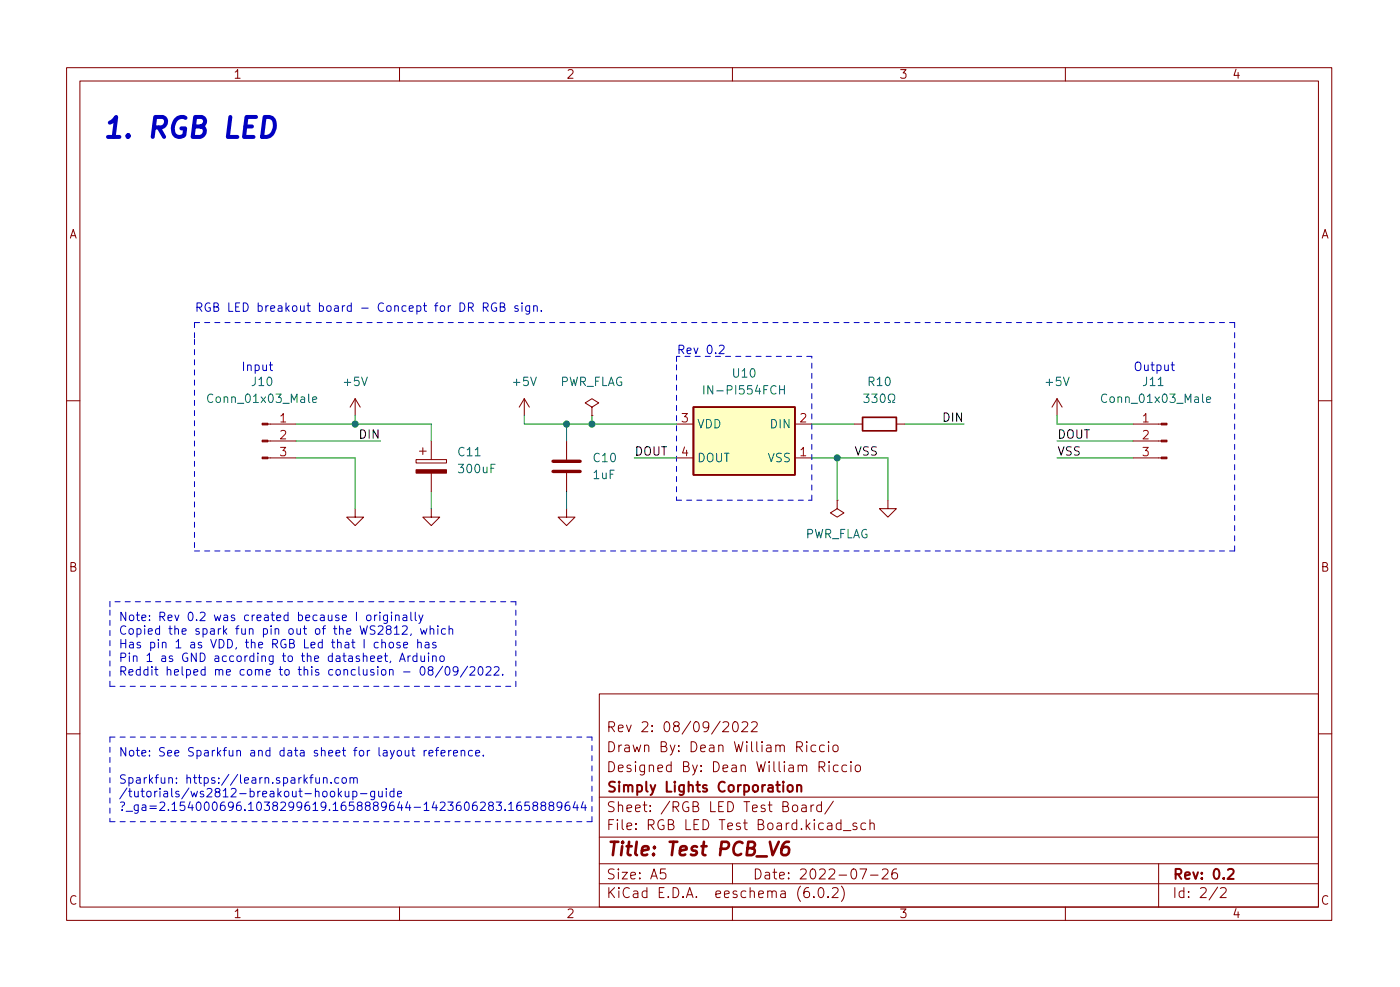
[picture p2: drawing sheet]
<svg xmlns="http://www.w3.org/2000/svg" width="210mm" height="148mm" viewBox="0 0 210 148" stroke-linecap="round" stroke-linejoin="round" font-family="sans-serif">
<g fill="none" stroke="#840000" stroke-width=".15">
<path d="M10 10.2h190v128h-190zM12 12.2h186v124h-186zM60 10.2v2M110 10.2v2M160 10.2v2M53.3 59.9l.8 1.2M53.3 59.9v2.5M53.3 59.9l-.7 1.2M78.7 59.9l.8 1.2M78.7 59.9v2.5M78.7 59.9l-.7 1.2M158.7 59.9l-.7 1.2"/>
<path d="M158.7 59.9v2.5M158.7 59.9l.8 1.2M10 60.2h2M40.2 68.7h4.2M40.2 66.2h4.2M40.2 63.7h4.2M53.3 76.4v1.2h1.3l-1.3 1.3-1.2-1.3h1.2M62.5 69h4.6v.5h-4.6zM63 67.7h1M63.5 67.2v1M64.8 76.4v1.2h1.2l-1.2 1.3-1.3-1.3h1.3M64.8 66.2v2.8"/>
<path d="M64.8 71v2.8M85.1 76.4v1.2h1.3l-1.3 1.3-1.3-1.3h1.3M85.1 66.2v2.8M85.1 71v2.8M88.9 61.1l1-.6-1-.6-1 .6 1 .6v1.3M88.9 62.4h.1M101.6 68.7h2.5M101.6 63.7h2.5M119.4 68.7h2.5M119.4 63.7h2.5M125.7 75.1v1.3l1 .6-1 .6-1-.6 1-.6M125.7 75.1h.1"/>
<path d="M128.3 63.7h1.2M133.3 75.1v1.3h1.3l-1.3 1.2-1.2-1.2h1.2M134.6 63.7h1.3M170.2 68.7h4.2M170.2 66.2h4.2M170.2 63.7h4.2M198 60.2h2M10 110.2h2M90 104.2h108v32h-108zM90 119.7h108M108.6 108.5l.2-.2 .5 .1a.41 .41 0 0 1 .1 .6l-.9 .8h.9M110.2 108.5l.3-.2a.94 .94 0 0 1 0 1.5h-.1a.91 .91 0 0 1-.2-1.3z"/>
<path d="M111.4 108.5l.3-.2 .5 .1a.41 .41 0 0 1 0 .6l-.8 .8h.9M112.9 108.5l.2-.2 .5 .1a.41 .41 0 0 1 .1 .6l-.9 .8h.9M119.7 112.1h.5a.41 .41 0 0 0 .3-.4 .41 .41 0 0 0-.3-.4h-.5v1.5M120 112.1l.5 .7M121.2 111.3v.2M121.2 111.8v1M122.5 111.9l-.4-.1-.3 .3v.5l.1 .2h.6M123 115.1h.6a.41 .41 0 0 0 .3-.4 .41 .41 0 0 0-.3-.4h-.6v1.5M123.4 115.1l.5 .7M123.8 111.9l-.4-.1-.3 .3v.5l.1 .2h.6M124.4 111.3v.2M124.4 111.8v1"/>
<path d="M124.5 114.3v.2M124.5 114.8v1M125.2 111.9a.41 .41 0 0 1 .7 .2v.5a.41 .41 0 0 1-.4 .3 .41 .41 0 0 1-.4-.3v-.5zM125.9 114.9l-.5-.1-.2 .3v.5l.1 .2h.6M127.2 114.9l-.5-.1-.3 .3v.5l.2 .2h.6M127.8 114.3v.2M127.8 114.8v1M128.6 114.9a.41 .41 0 0 1 .6 .2v.5a.41 .41 0 0 1-.4 .3 .41 .41 0 0 1-.4-.3v-.5zM198 110.2h2M60 136.2v2M90 132.7h108M90 129.7h108"/>
<path d="M90 125.7h108M99.9 130.4h-.7v.8l.2-.2 .5 .1 .1 .2-.1 .5-.2 .1h-.3l-.2-.1M110 136.2v2M110 129.7v3M119.1 121a.41 .41 0 0 1 .4-.2 .41 .41 0 0 1 .3 .3v.5a.41 .41 0 0 1-.4 .3 .41 .41 0 0 1-.4-.3zM120.4 120.9h.6l.1 .9M121.1 121.2l-.5 .1a.29 .29 0 0 0-.2 .3 .29 .29 0 0 0 .2 .2h.5M121.4 133.2a.59 .59 0 0 0-.7 .7v.6l.2 .2h.4l.2-.1 .1-.5-.2-.2-.4-.1-.3 .3M121.8 120.8v1M122.2 134.6v.1M122.2 120.8l-.3 .1-.1 .2M123.1 133.3l.3-.1a.94 .94 0 0 1 0 1.5h-.2a1 1 0 0 1-.1-1.4z"/>
<path d="M123.4 120.9l-.5-.1-.2 .3v.5l.1 .2h.6M123.4 120.3v1.5M124.4 134.6v.1M125 133.4l.2-.2 .5 .1a.41 .41 0 0 1 .1 .6l-.9 .8h1M125.2 120.3l-1.3 1.9M126.3 123.6l-.4-.1-.3 .3v.5l.1 .2h.6M126.3 123v1.5M126.4 133a1.72 1.72 0 0 1 0 2.3M126.7 124.7h1.1M128.7 123.6l-.4-.1-.2 .3 .1 .2 .5 .1v.4h-.6M129.2 130.4h1l-.7 1.5M130 123.6l-.4-.1-.3 .3v.5l.1 .2h.6"/>
<path d="M130.7 123.7a.37 .37 0 0 1 .6 .1v.7M130.7 123v1.5M130.7 131.4h1.2M132.5 130.6l.2-.2 .5 .1a.41 .41 0 0 1 .1 .6l-.9 .8h1M134.7 130.4a.59 .59 0 0 0-.8 .7v.6l.2 .2h.4l.2-.1 .1-.5-.1-.2-.5-.1-.3 .3M160 136.2v2M174 129.7v6.5M182.9 133.2l-1.3 1.9M183.3 133.4l.2-.2 .5 .1a.41 .41 0 0 1 .1 .6l-.9 .8h1"/>
</g>
<path d="M118.3 118a.41 .41 0 0 1 .4-.2 .41 .41 0 0 1 .4 .3v.5a.41 .41 0 0 1-.4 .3 .41 .41 0 0 1-.4-.3zM119.7 118a.37 .37 0 0 1 .6 .1v.7M119.7 117.8v1M184.4 130.6l.2-.2 .5 .1a.41 .41 0 0 1 .1 .6l-.9 .8h1" fill="none" stroke="#840000" stroke-width=".3"/>
<path d="M115.6 126.4l.4 2 1-2M118.5 126.4a.91 .91 0 0 0-1.1 .8l-.1 .8 .2 .3a.66 .66 0 0 0 1-.3v-.5l-.1-.3a.66 .66 0 0 0-1 .3" fill="none" stroke="#840000" stroke-width=".4"/>
<g fill="#840000" stroke="#840000" stroke-width=".15">
<path d="M174.4 68.6h.9v.3h-.9z"/>
<path d="M174.4 66.1h.9v.2h-.9z"/>
<path d="M174.4 63.5h.9v.3h-.9z"/>
<path d="M39.4 68.6h.8v.3h-.8z"/>
<path d="M39.4 66.1h.8v.2h-.8z"/>
<path d="M39.4 63.5h.8v.3h-.8z"/>
<path d="M62.5 70.5h4.6v.5h-4.6z"/>
</g>
<path d="M105.7 57.9v1.3M117.1 58.5h.7M117.8 57.9v1.3M129.7 59.2h.8l-.4 .4 .3 .2v.5l-.1 .1h-.4l-.2-.1M130.9 59.2h.8l-.4 .4 .4 .2v.5l-.2 .1h-.4l-.2-.1M132.3 59.3l.2-.1a.69 .69 0 0 1 .5 .5 .69 .69 0 0 1-.3 .7h-.1a.69 .69 0 0 1-.3-1.1zM47 60l.6-.1-.1-.3h-.4l-.1 .2v.6h.5M133.4 60.4h.3v-.2a.54 .54 0 0 1-.3-.8 .54 .54 0 0 1 .8-.2 .58 .58 0 0 1-.1 1v.2h.3M181.2 60l.6-.1-.1-.3h-.3l-.2 .2 .1 .6h.4" fill="none" stroke="#006464" stroke-width=".15"/>
<path d="M83.1 70.8h4M83.1 69.2h4" fill="none" stroke="#840000" stroke-width=".51"/>
<path d="M104.1 61.1h15.3v10.2h-15.3z" fill="#ffffc2" stroke="#ffffc2" stroke-width=".15"/>
<path d="M104.1 61.1h15.3v10.2h-15.3zM129.5 62.6h5.1v2.1h-5.1z" fill="none" stroke="#840000" stroke-width=".25"/>
<g fill="none" stroke="#0000c2" stroke-width=".15">
<path d="M40.4 54.8h.5M40.6 54.4v1l.3 .2M72.6 46.1h.6l.1-.2v-.3l-.2-.1h-.5v1.2M72.9 46.1l.4 .6M74.5 45.5a.62 .62 0 0 0-.7 .5 .62 .62 0 0 0 .4 .7l.4-.1v-.4h-.3M75.1 46.1l.6-.1 .1-.2-.1-.3h-.6v1.2h.5l.3-.2a.33 .33 0 0 0-.3-.4M77.8 46l-.3-.1-.2 .2 .1 .2 .4 .1v.3h-.5M78.4 45.5v.1M78.4 45.9v.8M79.5 45.9v1l-.2 .3-.3-.1M79.5 46l-.3-.1-.3 .2v.4l.2 .2h.4M80.1 46l.2-.1 .3 .1 .1 .7"/>
<path d="M80.1 45.9v.8M81.3 46.6v.1M108 51.9l.5-.1 .2 .1 .1 .3-.8 .9h.8M175.9 54.8h.5M176.1 54.4v1l.3 .2M55.2 92.4l.3-.1 .2 .3v.3l-.2 .3-.3-.1-.2-.2v-.3zM56.3 92.3v.9M56.6 92.3l-.2 .1-.1 .2M56.8 96.5l-.4-.1-.2 .3v.3l.1 .2h.5M57 91.9v.1M57 92.3v.9M57.3 96.5l.2-.1 .3 .1 .1 .8"/>
<path d="M57.3 96v1.3M57.7 98.5h.5M57.9 98v1.1l.3 .2M58.2 92.3v1.1l-.2 .2-.4-.1M58.2 92.4l-.4-.1-.2 .3v.3l.1 .2h.5M58.3 94.5l-.3-.3 .1-.1 .2-.2 .3 .1 .1 .2v.2l-.6 .2-.1 .1v.3l.3 .2h.2l.2-.2v-.4l-.2-.1M58.6 96.5l.3-.1 .2 .3v.3l-.2 .3-.3-.1-.2-.2v-.3zM58.7 99.2l-.1 .3M58.8 91.9v.1M58.8 92.3v.9M59.2 94.3l.4-.4v1.3M59.2 95.2h.7"/>
<path d="M59.4 92.4l.2-.1 .3 .1v.8M59.4 92.3v.9M60 99.3l.4-1.3 .5 1.3M60.1 96.5l-.3-.1-.2 .2v.2l.5 .1v.3h-.5M60.1 98.9h.6M60.4 94.1l.5-.2 .2 .2 .1 .2-.8 .9h.8M60.6 92.4h.4l.1 .8M60.6 96.8l.6-.1v-.2l-.4-.1-.2 .2 .1 .6h.5M61.1 92.6l-.4 .1a.25 .25 0 0 0-.2 .2 .25 .25 0 0 0 .2 .3l.4-.1M61.3 98.5v.8M61.6 98.5h-.2l-.1 .2M61.7 91.9v1.1l.2 .2"/>
<path d="M61.8 95.2l-.2 .2M62.4 91.9v1.1l.1 .2M62.6 98.5h-.4l-.2 .2v.4l.1 .1h.5M62.6 98v1.3M62.7 96.5l.2-.1 .3 .1 .1 .8M62.7 96v1.3M62.9 92.3l.3 .9M63.2 94.4l.2 .8 .2-.6 .3 .6 .2-.8M63.2 98.5l.1 .7 .3 .1 .2-.1M63.5 92.3l-.4 1.2-.2 .1M63.8 98.5v.8M63.9 96.5h.5v.8"/>
<path d="M64.4 98v.2M64.4 98.5v.8M64.4 96.7l-.4 .1a.25 .25 0 0 0-.2 .2 .25 .25 0 0 0 .2 .3l.4-.1M64.6 94.5l.2-.1h.3v.8M64.6 93.9v1.3M65 98.6l.1-.1h.4v.8M65 98.5v.8M65.5 96.5l-.4-.1-.1 .2v.2l.5 .1v.3h-.5M65.8 93.9v.2M65.8 94.4v.8M66.2 98.5h.3l.2 .2v.4l-.2 .2-.3-.1-.1-.1v-.4zM66.9 94.4h-.4l-.2 .2v.4l.1 .2h.5"/>
<path d="M67.4 94.5l.2-.1h.3l.1 .8M67.4 93.9v1.3M46.5 116.7h.5M47 116.3l-.3 .2v1.1M47.4 116.7l.1 .8 .3 .1 .2-.1M48 116.7v.9M48.6 116.9l.2-.2 .3 .1v.8M48.6 116.7v.9M49.7 117.5v.1M50.8 118.4v1.2M50.9 116.8l-.4-.1-.2 .3v.3l.1 .2h.5M50.9 119.1l.4 .5"/>
<path d="M51.3 118.8l-.5 .5M51.5 116.8l.3-.1 .2 .3v.3l-.2 .3-.3-.1-.1-.2v-.3zM51.8 118.8l.1 .8h.3l.2-.1M52.4 118.8v.8M52.6 116.9l.2-.2 .3 .1v.8M52.6 116.7v.9M53 118.8h.4l.2 .2v.4l-.1 .2h-.5M53 118.8v1.2M53.1 116.9l.2-.2 .3 .1 .1 .8M54.1 119.1h1M56.3 118.8v1l-.3 .2h-.3M56.3 118.8h-.4l-.2 .2v.4l.1 .2h.5"/>
<path d="M56.9 118.8v.8h.3l.2-.1M57.4 118.8v.8M58 118.4v.1M58 118.8v.8M59.2 118.8h-.4l-.2 .2v.4l.1 .2h.5M59.2 118.4v1.2M59.7 119.2l.6-.1v-.3h-.4l-.2 .2 .1 .6h.5M61.8 112.6h.5M62 112.2v1.1l.3 .2M63.2 100.2l.2-.1a.69 .69 0 0 1 .5 .5 .69 .69 0 0 1-.3 .7l-.1 .1a.69 .69 0 0 1-.3-1.2zM63.7 112.6v.9M64.1 112.6l-.3 .1-.1 .2"/>
<path d="M64.4 113.1l.6-.2v-.2l-.4-.1-.2 .2 .1 .6h.5M64.5 100.6l-.2-.2 .1-.2 .1-.1h.4l.1 .2v.2l-.6 .2-.1 .2v.2l.2 .3h.3l.2-.3v-.2l-.2-.3M65.4 112.6h.5M65.9 112.2l-.3 .2v1.1M66.2 113.1l.6-.2v-.2l-.4-.1-.2 .2 .1 .6h.5M66.5 100l-1.1 1.7M67 100.1h.1a.69 .69 0 0 1 .5 .5 .69 .69 0 0 1-.2 .7l-.1 .1a.69 .69 0 0 1-.5-.6 .69 .69 0 0 1 .2-.7zM67.4 112.6v.9M67.7 112.6l-.2 .1-.1 .2M68.1 113.1l.6-.2v-.2l-.4-.1-.2 .2 .1 .6h.5M68.8 100.6l-.3 .3h-.2l-.2-.3 .1-.5h.3l.2 .1a.84 .84 0 0 1-.3 1.2h-.2M69.3 112.8l.1-.2 .3 .1 .1 .8"/>
<path d="M69.3 112.6v.9M70.2 100l-1.1 1.7M70.6 100.2l.5-.1 .2 .1v.2l-.8 1h.8M71 112.7l-.4-.1-.3 .3v.4l.2 .1h.5M71.4 113.1l.6-.2v-.2l-.4-.1-.2 .2 .1 .6h.5M71.9 100.2l.2-.1a.69 .69 0 0 1 .5 .5 .69 .69 0 0 1-.3 .7l-.1 .1a.69 .69 0 0 1-.3-1.2zM72.6 113.4v.1M73 100.2l.5-.1 .2 .1v.2l-.7 1h.7M74.2 100.2l.5-.1 .2 .1v.2l-.7 1h.7M75.5 101.2v.2M74.5 120.4h.8l-.4 .5 .3 .1v.6l-.1 .1h-.4l-.2-.1M75.9 121.6v.1"/>
<path d="M76.4 120.8l.4-.4v1.3M76.4 121.7h.7M78.2 120.4a.5 .5 0 0 0-.6 .5v.5l.1 .2 .4 .1 .2-.1v-.5l-.1-.2h-.4l-.2 .2M79.5 120.4h-.6l-.1 .6 .2-.1h.4l.1 .2v.5l-.2 .1-.5-.1M80.3 120.9l-.3-.2 .1-.2 .2-.1 .3 .1 .2 .1-.1 .2-.6 .2-.1 .2v.2l.3 .3h.2l.3-.3v-.2l-.3-.3M81.5 120.9l-.3-.2 .1-.2 .2-.1 .3 .1 .2 .1-.1 .2-.5 .2-.2 .2v.2l.3 .3h.2l.3-.3-.1-.3-.2-.2M82.7 120.9l-.3-.2 .1-.2 .2-.1 .3 .1 .2 .1-.1 .2-.5 .2-.2 .2v.2l.3 .3h.2l.3-.3-.1-.3-.2-.2M84.4 120.9l-.3 .3h-.2l-.2-.3 .1-.4 .3-.1 .2 .1a.84 .84 0 0 1-.3 1.2h-.2M85.5 120.4a.5 .5 0 0 0-.6 .5v.5l.1 .2 .3 .1 .2-.1 .1-.5-.1-.2h-.4l-.2 .2M86.4 120.3l-.3 .9h.8M86.7 120.8v.9M87.6 120.3l-.3 .9h.8"/>
<path d="M87.9 120.8v.9"/>
</g>
<path d="M39.7 17.6h.8a1.2 1.2 0 0 1 .7 1.7 1.5 1.5 0 0 1-1.8 1.3z" fill="none" stroke="#0000c2" stroke-width=".6"/>
<g fill="none" stroke="#0000c2" stroke-width=".15" stroke-dasharray=".8 .8">
<path d="M29.2 48.4v2.6M29.2 51v31.7M101.6 53.5v1.3M101.6 54.8v20.3M121.9 53.5h-20.3M185.4 48.4h-156.2M101.6 75.1h20.3M121.9 75.1v-21.6M16.5 91.6v11.4M16.5 90.3v1.3M29.2 82.7h156.2M77.5 90.3h-61"/>
<path d="M185.4 82.7v-34.3M16.5 110.7v12.7M16.5 103h61M16.5 110.7h72.4M77.5 103v-12.7M16.5 123.4h72.4M88.9 123.4v-12.7"/>
</g>
<g fill="none" stroke="#009600" stroke-width=".15">
<path d="M44.4 68.7h8.9v7.7M44.4 63.7h20.4v2.5M44.4 66.2h12.7M53.3 62.4v1.3M64.8 73.8v2.6M78.7 62.4v1.3h22.9M85.1 63.7v2.5M85.1 73.8v2.6M88.9 62.4v1.3M95.2 68.7h6.4M121.9 68.7h11.4v6.4M121.9 63.7h6.4"/>
<path d="M125.7 68.7v6.4M135.9 63.7h8.9M158.7 68.7h11.5M158.7 62.4v1.3h11.5M158.7 66.2h11.5"/>
</g>
<g fill="#009600" stroke="#009600" stroke-width=".15">
<circle cx="53.3" cy="63.7" r=".46"/>
<circle cx="125.7" cy="68.7" r=".46"/>
<circle cx="88.9" cy="63.7" r=".46"/>
<circle cx="85.1" cy="63.7" r=".46"/>
</g>
<text font-size="4.2" fill="#0000c2" x="15.2" y="20.7">1. RGB LED</text>
<text font-size="2.8" fill="#840000" x="91" y="128.5">Title: Test PCB_V6</text>
<g font-size="2.1" fill="#840000">
<text x="91" y="112.9">Drawn By: Dean William Riccio</text>
<text x="91" y="109.9">Rev 2: 08/09/2022</text>
<text x="91" y="118.9">Simply Lights Corporation</text>
<text x="91" y="115.9">Designed By: Dean William Riccio</text>
<text x="91" y="124.6">File: RGB LED Test Board.kicad_sch</text>
<text x="91" y="121.9">Sheet: /RGB LED Test Board/</text>
<text x="91" y="134.8">KiCad E.D.A. eeschema (6.0.2)</text>
<text x="91" y="132">Size: A5</text>
<text x="113" y="132">Date: 2022-07-26</text>
<text x="176" y="132">Rev: 0.2</text>
<text x="176" y="134.8">Id: 2/2</text>
</g>
<g font-size="1.8" fill="#840000">
<text x="35" y="11.8">1</text>
<text x="85" y="11.8">2</text>
<text x="135" y="11.8">3</text>
<text x="185" y="11.8">4</text>
<text x="10.3" y="35.8">A</text>
<text x="198.4" y="35.8">A</text>
<text x="10.3" y="85.8">B</text>
<text x="198.4" y="85.8">B</text>
<text x="10.3" y="135.8">C</text>
<text x="35" y="137.8">1</text>
<text x="85" y="137.8">2</text>
<text x="135" y="137.8">3</text>
<text x="185" y="137.8">4</text>
<text x="198.4" y="135.8">C</text>
</g>
<g font-size="1.8" fill="#0000c2">
<text x="29.2" y="46.8">RGB LED breakout board - Concept for DR RGB sign.</text>
<text x="101.6" y="53.2">Rev 0.2</text>
<text x="36.2" y="55.7">Input</text>
<text x="170.2" y="55.7">Output</text>
<text x="17.8" y="93.2">Note: Rev 0.2 was created because I originally</text>
<text x="17.8" y="95.3">Copied the spark fun pin out of the WS2812, which</text>
<text x="17.8" y="97.3">Has pin 1 as VDD, the RGB Led that I chose has</text>
<text x="17.8" y="99.4">Pin 1 as GND according to the datasheet, Arduino</text>
<text x="17.8" y="101.4">Reddit helped me come to this conclusion - 08/09/2022.</text>
<text x="17.8" y="113.6">Note: See Sparkfun and data sheet for layout reference.</text>
<text x="17.8" y="117.6">Sparkfun: https://learn.sparkfun.com</text>
<text x="17.8" y="119.7">/tutorials/ws2812-breakout-hookup-guide</text>
<text x="17.8" y="121.7">?_ga=2.154000696.1038299619.1658889644-1423606283.1658889644</text>
</g>
<g font-size="1.8" fill="#006464">
<text x="37.9" y="57.9">J10</text>
<text x="51.7" y="57.9">+5V</text>
<text x="77.1" y="57.9">+5V</text>
<text x="83.9" y="57.9">PWR_FLAG</text>
<text x="106.5" y="59.2">IN-PI554FCH</text>
<text x="110.1" y="56.7">U10</text>
<text x="130.5" y="57.9">R10</text>
<text x="157.2" y="57.9">+5V</text>
<text x="171.7" y="57.9">J11</text>
<text x="31.7" y="60.5">Conn_01x03_Male</text>
<text x="104.6" y="64.3">VDD</text>
<text x="115.8" y="64.3">DIN</text>
<text x="165.9" y="60.5">Conn_01x03_Male</text>
<text x="68.9" y="68.5">C11</text>
<text x="69" y="71">300uF</text>
<text x="89.1" y="71.9">1uF</text>
<text x="89.2" y="69.4">C10</text>
<text x="104.6" y="69.4">DOUT</text>
<text x="115.3" y="69.4">VSS</text>
<text x="120.8" y="80.8">PWR_FLAG</text>
</g>
<g font-size="1.8" fill="#a90000">
<text x="42.1" y="63.4">1</text>
<text x="42.1" y="65.9">2</text>
<text x="102.4" y="63.4">3</text>
<text x="120.2" y="63.4">2</text>
<text x="171.6" y="63.4">1</text>
<text x="171.6" y="65.9">2</text>
<text x="42.1" y="68.5">3</text>
<text x="102.4" y="68.5">4</text>
<text x="120.2" y="68.5">1</text>
<text x="171.6" y="68.5">3</text>
</g>
<g font-size="1.8" fill="#0f0f0f">
<text x="54.1" y="65.9">DIN</text>
<text x="141.7" y="63.3">DIN</text>
<text x="158.7" y="65.9">DOUT</text>
<text x="95.2" y="68.4">DOUT</text>
<text x="128.3" y="68.4">VSS</text>
<text x="158.7" y="68.4">VSS</text>
</g>
</svg>
